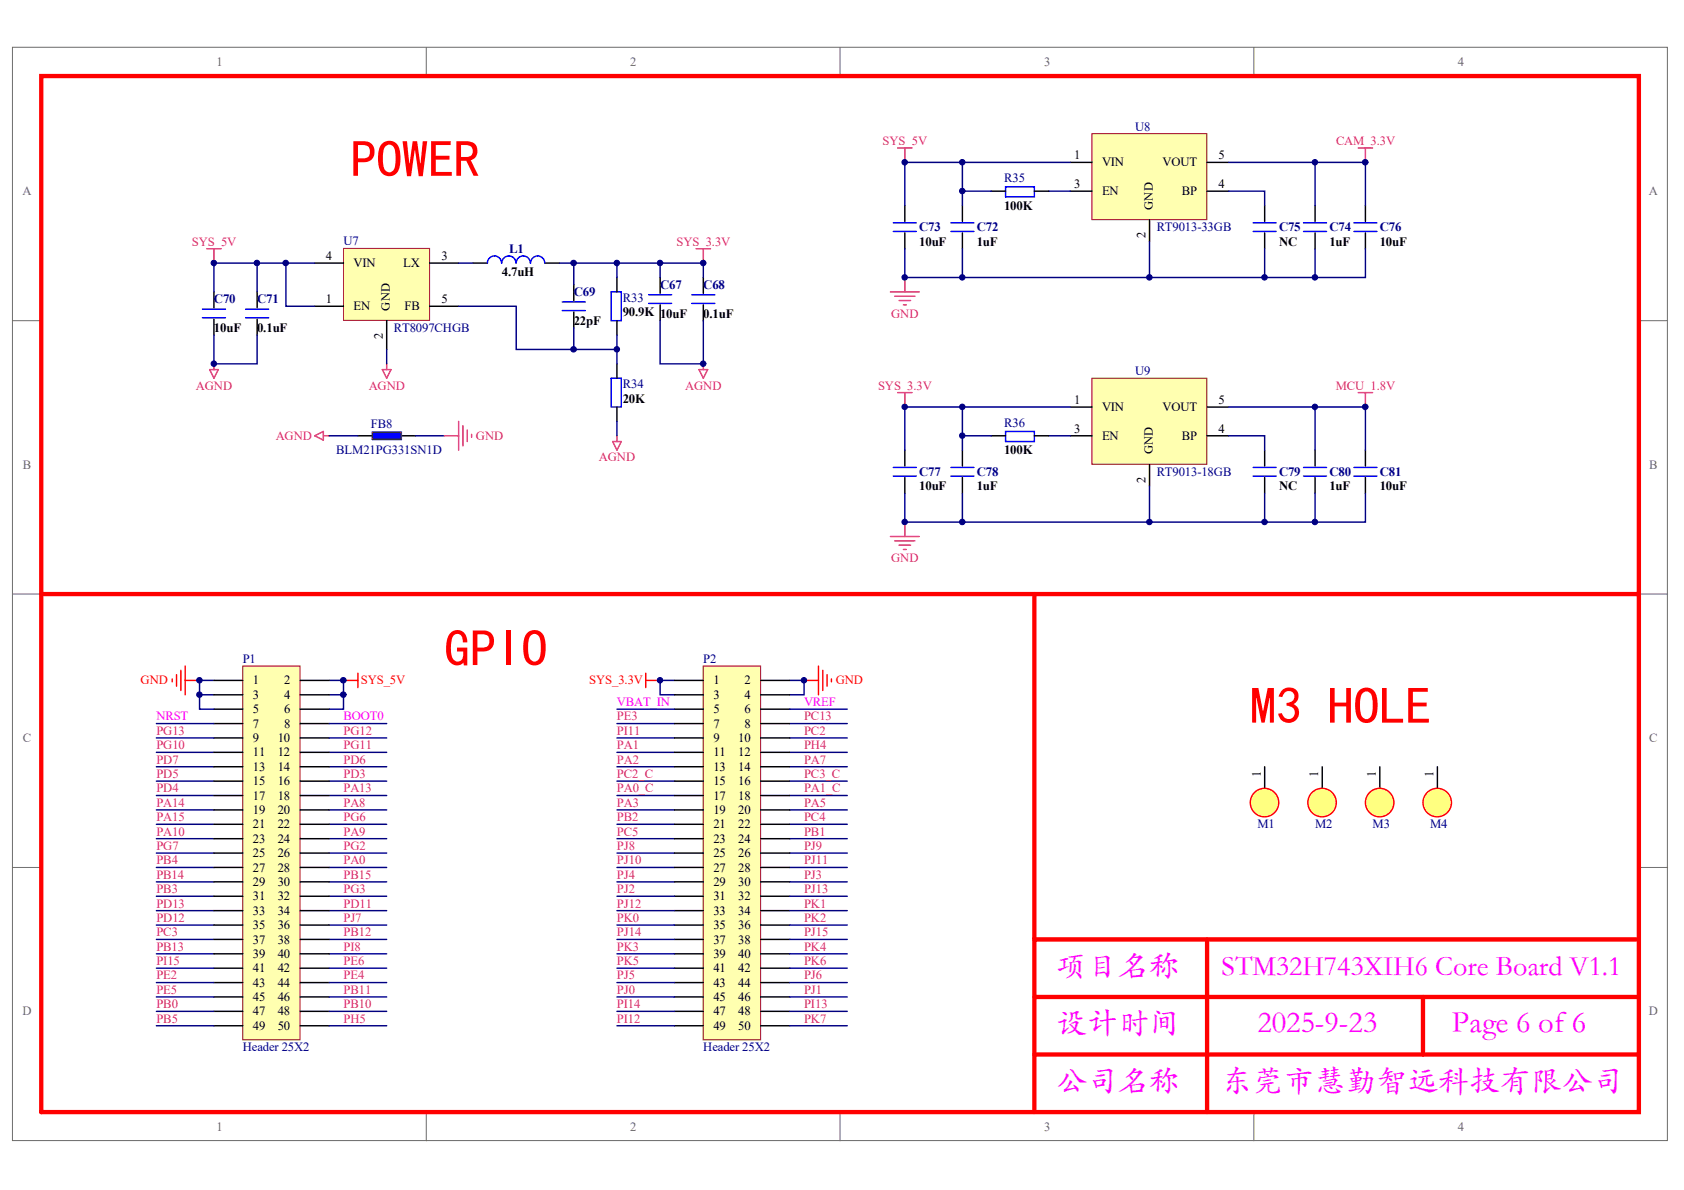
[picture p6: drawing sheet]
<svg xmlns="http://www.w3.org/2000/svg" width="297mm" height="210mm" viewBox="0 0 297 210" stroke-linecap="round" stroke-linejoin="round" font-family="sans-serif">
<g fill="#fff" stroke="#696969" stroke-width=".18">
<path d="M2.2 8.3h291.9v192.9h-291.9z"/>
<path d="M7.3 13.4h281.7v182.7h-281.7z"/>
</g>
<path d="M75.2 8.3v5.1M148.2 8.3v5.1M221.2 8.3v5.1M2.2 56.6h5.1M289.1 56.6h5.1M2.2 104.8h5.1M289.1 104.8h5.1M2.2 153h5.1M289.1 153h5.1M75.2 196.2v5M148.2 196.2v5M221.2 196.2v5" fill="none" stroke="#696969" stroke-width=".18"/>
<path d="M7.3 13.4h281.8v182.8h-281.8zM7.3 104.8h175.2M182.5 175.9h106.6M212.9 165.7v30.5M251 175.9v10.1M289.1 165.7h-106.6v30.5M182.5 186h106.6" fill="none" stroke="#f00" stroke-width=".76"/>
<path d="M43.3 54.5h4.1M43.3 56.1h4.1M99.2 53.3h4M99.2 54.8h4M65.7 76.2h5.1v1.3h-5.1z" fill="none" stroke="#00f" stroke-width=".25"/>
<path d="M45.4 51.5v2.8M45.4 56.3v2.8M101.2 50.2v2.8M101.2 55v2.8M63.1 76.9h2.6M70.7 76.9h2.6" fill="none" stroke="#000" stroke-width=".25"/>
<path d="M65.7 76.2h5v1.3h-5z" fill="#00f" stroke="#800000" stroke-width=".18"/>
<path d="M35.7 54.5h4.1M35.7 56.1h4.1M114.4 52h4.1M114.4 53.5h4.1" fill="none" stroke="#00f" stroke-width=".25"/>
<path d="M37.7 51.5v2.8M37.7 56.3v2.8M116.4 48.9v2.8M116.4 53.8v2.8" fill="none" stroke="#000" stroke-width=".25"/>
<g fill="none" stroke="#000080" stroke-width=".25">
<path d="M27.6 135.2h10.1M27.6 137.8h10.1M27.6 132.7h10.1M37.7 120h-2.5v2.6h2.5M58.1 120h2.5v2.6h-2.5M58.1 135.2h10.1M58.1 137.8h10.1M58.1 132.7h10.1M108.8 135.2h10.2M108.8 137.8h10.2M108.8 127.6h10.2M108.8 130.2h10.2"/>
<path d="M108.8 132.7h10.2M139.3 120h2.5v2.6h-2.5M139.3 135.2h10.1M139.3 137.8h10.1M139.3 127.6h10.1M139.3 130.2h10.1M139.3 132.7h10.1M27.6 140.3h10.1M27.6 142.9h10.1M27.6 145.4h10.1M27.6 147.9h10.1M27.6 150.5h10.1"/>
<path d="M27.6 153h10.1M27.6 155.6h10.1M27.6 158.1h10.1M58.1 140.3h10.1M58.1 142.9h10.1M58.1 145.4h10.1M58.1 147.9h10.1M58.1 150.5h10.1M58.1 153h10.1M58.1 155.6h10.1M58.1 158.1h10.1M108.8 140.3h10.2"/>
<path d="M108.8 142.9h10.2M108.8 145.4h10.2M108.8 147.9h10.2M108.8 150.5h10.2M139.3 140.3h10.1M139.3 142.9h10.1M139.3 145.4h10.1M139.3 147.9h10.1M139.3 150.5h10.1M27.6 163.2h10.1M27.6 165.7h10.1M27.6 168.2h10.1"/>
<path d="M27.6 160.6h10.1M58.1 163.2h10.1M58.1 165.7h10.1M58.1 168.2h10.1M58.1 160.6h10.1"/>
</g>
<g fill="none" stroke="#f00" stroke-width=".25">
<path d="M30.4 119.8v.5M31.1 119v2M31.9 118.2v3.6M32.7 117.5v5.1M63.1 118.7v2.6M113.9 118.7v2.6M144.4 117.5v5.1M145.1 118.2v3.6M145.9 119v2M146.7 119.8v.5M32.7 120h2.5M60.6 120h2.5"/>
<path d="M113.9 120h2.5M141.8 120h2.6"/>
</g>
<path d="M42.8 117.5h10.1v65.9h-10.1z" fill="#ffffb0" stroke="#800000" stroke-width=".18"/>
<g fill="none" stroke="#000" stroke-width=".25">
<path d="M37.7 120h5.1M37.7 122.6h5.1M37.7 125.1h5.1M37.7 127.6h5.1M37.7 130.2h5.1M37.7 132.7h5.1M37.7 135.2h5.1M37.7 137.8h5.1M53 120h5.1M53 122.6h5.1M53 125.1h5.1M53 127.6h5.1"/>
<path d="M53 130.2h5.1M53 132.7h5.1M53 135.2h5.1M53 137.8h5.1M37.7 140.3h5.1M37.7 142.9h5.1M37.7 145.4h5.1M37.7 147.9h5.1M37.7 150.5h5.1M37.7 153h5.1M37.7 155.6h5.1M37.7 158.1h5.1"/>
<path d="M53 140.3h5.1M53 142.9h5.1M53 145.4h5.1M53 147.9h5.1M53 150.5h5.1M53 153h5.1M53 155.6h5.1M53 158.1h5.1M37.7 160.6h5.1M37.7 163.2h5.1M37.7 165.7h5.1M37.7 168.2h5.1"/>
<path d="M37.7 170.8h5.1M37.7 173.3h5.1M37.7 175.9h5.1M37.7 178.4h5.1M53 160.6h5.1M53 163.2h5.1M53 165.7h5.1M53 168.2h5.1M53 170.8h5.1M53 173.3h5.1M53 175.9h5.1M53 178.4h5.1"/>
<path d="M37.7 180.9h5.1M53 180.9h5.1"/>
</g>
<path d="M27.6 170.8h10.1M27.6 173.3h10.1M27.6 175.9h10.1M58.1 170.8h10.1M58.1 173.3h10.1" fill="none" stroke="#000080" stroke-width=".25"/>
<path d="M182.5 104.8v60.9" fill="none" stroke="#f00" stroke-width=".76"/>
<path d="M60.6 43.8h15.2v12.7h-15.2z" fill="#ffffb0" stroke="#800000" stroke-width=".18"/>
<g fill="none" stroke="#000" stroke-width=".25">
<path d="M55.5 46.4h5.1M55.5 54h5.1M68.2 56.6v5M75.8 46.4h5.1M75.8 54h5.1M83.4 46.4h2.6M96.1 46.4h2.6M108.8 48.9v2.6M108.8 56.6v2.5M124.1 48.9v2.8M124.1 53.8v2.8M108.8 64.2v2.5"/>
<path d="M108.8 71.8v2.5"/>
</g>
<g fill="none" stroke="#000080" stroke-width=".25">
<path d="M37.7 59.1v5.1h7.7v-5.1M45.4 46.4v5.1M50.4 46.4h-12.7v5.1M55.5 46.4h-5.1v7.6h5.1M80.9 54h10.2v7.6h10.1v-3.8M80.9 46.4h2.5M98.7 46.4h10.1v2.5M101.2 46.4v3.8M108.8 46.4h7.6v2.5M108.8 59.1v5.1M116.4 46.4h7.7v2.5M116.4 56.6v7.6h7.7v-7.6"/>
<path d="M58.1 76.9h5M68.2 61.6v2.6M73.3 76.9h5.1M101.2 61.6h7.6M108.8 74.3v2.6M35.2 122.6v2.5h2.5M60.6 122.6v2.5h-2.5M119 120h-2.6v2.6h2.6M108.8 153h10.2M108.8 155.6h10.2M139.3 153h10.1M139.3 155.6h10.1"/>
<path d="M27.6 178.4h10.1M58.1 175.9h10.1M58.1 178.4h10.1M27.6 180.9h10.1M58.1 180.9h10.1"/>
</g>
<g fill="none" stroke="#da2467" stroke-width=".25">
<path d="M36.5 43.9h2.5M37.7 43.9v2.5M122.8 43.9h2.5M124.1 43.9v2.5M37 65.2h1.5l-.8 1.5zM37.7 64.2v1M55.5 76.9l1.5-.8v1.5zM57 76.9h1.1M67.4 65.2h1.6l-.8 1.5zM68.2 64.2v1M78.4 76.9h2.5M80.9 74.3v5.1"/>
<path d="M81.7 75.1v3.5M82.4 75.9v2M83.2 76.6v.5M108.1 77.9h1.5l-.8 1.5zM108.8 76.9v1M123.3 65.2h1.5l-.7 1.5zM124.1 64.2v1"/>
</g>
<path d="M88.5 46.4a1.24 1.24 0 0 0-1.3-1.3 1.24 1.24 0 0 0-1.2 1.3M91 46.4a1.24 1.24 0 0 0-1.2-1.3 1.24 1.24 0 0 0-1.3 1.3M93.5 46.4a1.24 1.24 0 0 0-1.2-1.3 1.24 1.24 0 0 0-1.2 1.3M96.1 46.4a1.24 1.24 0 0 0-1.3-1.3 1.24 1.24 0 0 0-1.2 1.3M107.8 51.5h1.8v5.1h-1.8zM122 52h4.1M122 53.5h4.1M107.8 66.7h1.8v5.1h-1.8z" fill="none" stroke="#00f" stroke-width=".25"/>
<path d="M182.5 104.8h106.6" fill="none" stroke="#f00" stroke-width=".76"/>
<path d="M124 117.5h10.2v65.9h-10.2z" fill="#ffffb0" stroke="#800000" stroke-width=".18"/>
<g fill="none" stroke="#000" stroke-width=".25">
<path d="M119 120h5.1M119 122.6h5.1M119 125.1h5.1M119 127.6h5.1M119 130.2h5.1M119 132.7h5.1M119 135.2h5.1M119 137.8h5.1M134.2 120h5.1M134.2 122.6h5.1M134.2 125.1h5.1M134.2 127.6h5.1"/>
<path d="M134.2 130.2h5.1M134.2 132.7h5.1M134.2 135.2h5.1M134.2 137.8h5.1M119 140.3h5.1M119 142.9h5.1M119 145.4h5.1M119 147.9h5.1M119 150.5h5.1M119 153h5.1M119 155.6h5.1M119 158.1h5.1"/>
<path d="M134.2 140.3h5.1M134.2 142.9h5.1M134.2 145.4h5.1M134.2 147.9h5.1M134.2 150.5h5.1M134.2 153h5.1M134.2 155.6h5.1M134.2 158.1h5.1M119 160.6h5.1M119 163.2h5.1M119 165.7h5.1M119 168.2h5.1"/>
<path d="M119 170.8h5.1M119 173.3h5.1M119 175.9h5.1M119 178.4h5.1M134.2 160.6h5.1M134.2 163.2h5.1M134.2 165.7h5.1M134.2 168.2h5.1M134.2 170.8h5.1M134.2 173.3h5.1M134.2 175.9h5.1M134.2 178.4h5.1"/>
<path d="M119 180.9h5.1M134.2 180.9h5.1"/>
</g>
<g fill="none" stroke="#000080" stroke-width=".25">
<path d="M108.8 158.1h10.2M139.3 158.1h10.1M108.8 160.6h10.2M108.8 163.2h10.2M108.8 165.7h10.2M108.8 168.2h10.2M108.8 170.8h10.2M108.8 173.3h10.2M108.8 175.9h10.2M108.8 178.4h10.2M139.3 160.6h10.1M139.3 163.2h10.1"/>
<path d="M139.3 165.7h10.1M139.3 168.2h10.1M139.3 170.8h10.1M139.3 173.3h10.1M139.3 175.9h10.1M139.3 178.4h10.1M108.8 180.9h10.2M139.3 180.9h10.1"/>
</g>
<path d="M192.6 23.6h20.3v15.1h-20.3z" fill="#ffffb0" stroke="#800000" stroke-width=".18"/>
<g fill="none" stroke="#000" stroke-width=".25">
<path d="M159.6 36.3v2.7M169.8 36.3v2.7M174.8 33.7h2.6M182.5 33.7h2.5M188.8 28.6h3.8M188.8 33.7h3.8M202.8 38.8v3.8M212.9 28.6h3.8M212.9 33.7h3.8M223.1 36.3v2.7M232 36.3v2.7M240.8 36.3v2.7"/>
<path d="M159.6 41.1v2.8M169.8 41.1v2.8M223.1 41.1v2.8M232 41.1v2.8M240.8 41.1v2.8M223.1 135.2v3.9"/>
</g>
<path d="M169.8 28.6h-10.2v7.7M169.8 33.7v2.6M185 33.7h3.8M188.8 28.6h-19v5.1h5M216.7 33.7h6.4v2.6M216.7 28.6h15.3v7.7M232 28.6h8.8v7.7M169.8 43.9v5M202.8 42.6v6.3h-43.2v-5M202.8 48.9h20.3M223.1 43.9v5h8.9v-5M240.8 43.9v5h-8.8" fill="none" stroke="#000080" stroke-width=".25"/>
<path d="M157.6 39.3h4M167.7 39.3h4.1M177.4 33h5.1v1.7h-5.1zM221 39.3h4.1M229.9 39.3h4.1M238.8 39.3h4.1M157.6 40.8h4M167.7 40.8h4.1M221 40.8h4.1M229.9 40.8h4.1M238.8 40.8h4.1" fill="none" stroke="#00f" stroke-width=".25"/>
<path d="M158.3 26.1h2.6M159.6 26.1v2.5M239.6 26.1h2.5M240.8 26.1v2.5M157.1 51.5h5M157.8 52.2h3.6M158.6 53h2M159.3 53.8h.6M159.6 48.9v2.6" fill="none" stroke="#da2467" stroke-width=".25"/>
<circle cx="223" cy="141.6" r="2.51" fill="#ffff80" stroke="#f00" stroke-width=".25"/>
<path d="M233.2 135.2v3.9" fill="none" stroke="#000" stroke-width=".25"/>
<circle cx="233.2" cy="141.6" r="2.51" fill="#ffff80" stroke="#f00" stroke-width=".25"/>
<path d="M243.4 135.2v3.9" fill="none" stroke="#000" stroke-width=".25"/>
<circle cx="243.4" cy="141.6" r="2.51" fill="#ffff80" stroke="#f00" stroke-width=".25"/>
<path d="M253.5 135.2v3.9" fill="none" stroke="#000" stroke-width=".25"/>
<circle cx="253.5" cy="141.6" r="2.51" fill="#ffff80" stroke="#f00" stroke-width=".25"/>
<path d="M192.6 66.7h20.3v15.2h-20.3z" fill="#ffffb0" stroke="#800000" stroke-width=".18"/>
<g fill="none" stroke="#000" stroke-width=".25">
<path d="M159.6 79.4v2.8M169.8 79.4v2.8M174.8 76.9h2.6M182.5 76.9h2.5M188.8 71.8h3.8M188.8 76.9h3.8M212.9 71.8h3.8M212.9 76.9h3.8M223.1 79.4v2.8M232 79.4v2.8M240.8 79.4v2.8M159.6 84.2v2.8"/>
<path d="M169.8 84.2v2.8M202.8 81.9v3.9M223.1 84.2v2.8M232 84.2v2.8M240.8 84.2v2.8"/>
</g>
<g fill="none" stroke="#000080" stroke-width=".25">
<path d="M169.8 71.8h-10.2v7.6M169.8 76.9v2.5M185 76.9h3.8M188.8 71.8h-19v5.1h5M216.7 76.9h6.4v2.5M216.7 71.8h15.3v7.6M232 71.8h8.8v7.6M169.8 87v5.1M202.8 85.8v6.3h-43.2v-5.1M202.8 92.1h20.3M223.1 87v5.1h8.9v-5.1M240.8 87v5.1h-8.8"/>
<path d="M27.6 127.6h10.1M27.6 130.2h10.1M58.1 127.6h10.1M58.1 130.2h10.1M108.8 125.1h10.2M139.3 125.1h10.1"/>
</g>
<path d="M177.4 76.1h5.1v1.8h-5.1zM157.6 82.5h4M157.6 84h4M167.7 82.5h4.1M167.7 84h4.1M221 82.5h4.1M221 84h4.1M229.9 82.5h4.1M229.9 84h4.1M238.8 82.5h4.1M238.8 84h4.1" fill="none" stroke="#00f" stroke-width=".25"/>
<path d="M158.3 69.3h2.6M159.6 69.3v2.5M239.6 69.3h2.5M240.8 69.3v2.5M157.1 94.6h5M157.8 95.4h3.6M158.6 96.2h2M159.3 96.9h.6M159.6 92.1v2.5" fill="none" stroke="#da2467" stroke-width=".25"/>
<g fill="#000080" stroke="#000080" stroke-width=".18">
<circle cx="35.2" cy="122.5" r=".48"/>
<circle cx="35.2" cy="120" r=".48"/>
<circle cx="37.7" cy="64.2" r=".48"/>
<circle cx="37.7" cy="46.4" r=".48"/>
<circle cx="45.3" cy="46.4" r=".49"/>
<circle cx="50.4" cy="46.4" r=".49"/>
<circle cx="60.6" cy="122.5" r=".49"/>
<circle cx="60.6" cy="120" r=".49"/>
<circle cx="101.2" cy="61.6" r=".49"/>
<circle cx="101.2" cy="46.4" r=".49"/>
<circle cx="108.8" cy="61.6" r=".48"/>
<circle cx="108.8" cy="46.4" r=".48"/>
<circle cx="116.4" cy="120" r=".48"/>
<circle cx="116.4" cy="46.4" r=".48"/>
<circle cx="124" cy="64.2" r=".48"/>
<circle cx="124" cy="46.4" r=".48"/>
<circle cx="141.8" cy="120" r=".48"/>
<circle cx="159.6" cy="92.1" r=".48"/>
<circle cx="159.6" cy="71.8" r=".48"/>
<circle cx="159.6" cy="48.9" r=".48"/>
<circle cx="159.6" cy="28.6" r=".48"/>
<circle cx="169.7" cy="92.1" r=".48"/>
<circle cx="169.7" cy="76.8" r=".48"/>
<circle cx="169.7" cy="71.8" r=".48"/>
<circle cx="169.7" cy="48.9" r=".48"/>
<circle cx="169.7" cy="33.7" r=".48"/>
<circle cx="169.7" cy="28.6" r=".48"/>
<circle cx="202.7" cy="92.1" r=".48"/>
<circle cx="202.7" cy="48.9" r=".48"/>
<circle cx="223" cy="92.1" r=".48"/>
<circle cx="223" cy="48.9" r=".48"/>
<circle cx="231.9" cy="92.1" r=".48"/>
<circle cx="231.9" cy="71.8" r=".48"/>
<circle cx="231.9" cy="48.9" r=".48"/>
<circle cx="231.9" cy="28.6" r=".48"/>
<circle cx="240.8" cy="71.8" r=".49"/>
<circle cx="240.8" cy="28.6" r=".49"/>
</g>
<g font-size="9.1" fill="#f00">
<text x="61.9" y="31.2">PWR</text>
<text x="66.4" y="31.2">OE</text>
<text x="78.4" y="117.5">GI</text>
<text x="82.9" y="117.5">PO</text>
<text x="220.5" y="127.6">M</text>
<text x="225.1" y="127.6">3HL</text>
<text x="238.8" y="127.6">OE</text>
</g>
<g font-size="5.4" fill="#f0f">
<text x="186.3" y="171.9">项目名称</text>
<text x="186.3" y="182">设计时间</text>
<text x="221.8" y="182">2025-9-23</text>
<text x="256.1" y="182">Page 6 of 6</text>
<text x="186.3" y="192.2">公司名称</text>
<text x="215.5" y="192.2">东莞市慧勤智远科技有限公司</text>
</g>
<text font-size="5" fill="#f0f" x="215.5" y="172">STM32H743XIH6 Core Board V1.1</text>
<g font-size="2.3" fill="#000080">
<text x="162.1" y="40.8">C73</text>
<text x="172.3" y="40.8">C72</text>
<text x="225.6" y="40.8">C75</text>
<text x="234.5" y="40.8">C74</text>
<text x="243.4" y="40.8">C76</text>
<text x="89.8" y="44.6">L1</text>
<text x="37.7" y="53.5">C70</text>
<text x="45.4" y="53.5">C71</text>
<text x="101.2" y="52.2">C69</text>
<text x="116.4" y="51">C67</text>
<text x="124.1" y="51">C68</text>
<text x="162.1" y="84">C77</text>
<text x="172.3" y="84">C78</text>
<text x="225.6" y="84">C79</text>
<text x="234.5" y="84">C80</text>
<text x="243.4" y="84">C81</text>
</g>
<g font-size="2.3">
<text x="177.1" y="37">100K</text>
<text x="162.1" y="43.3">10uF</text>
<text x="172.3" y="43.3">1uF</text>
<text x="225.6" y="43.3">NC</text>
<text x="234.5" y="43.3">1uF</text>
<text x="243.4" y="43.3">10uF</text>
<text x="88.5" y="48.7">4.7uH</text>
<text x="37.7" y="58.6">10uF</text>
<text x="45.4" y="58.6">0.1uF</text>
<text x="101.2" y="57.3">22pF</text>
<text x="109.8" y="55.8">90.9K 10uF</text>
<text x="124.1" y="56">0.1uF</text>
<text x="109.8" y="71">20K</text>
<text x="177.1" y="80.1">100K</text>
<text x="162.1" y="86.5">10uF</text>
<text x="172.3" y="86.5">1uF</text>
<text x="225.6" y="86.5">NC</text>
<text x="234.5" y="86.5">1uF</text>
<text x="243.4" y="86.5">10uF</text>
</g>
<g font-size="2.2" fill="#696969">
<text x="38.2" y="11.6">1</text>
<text x="111.2" y="11.6">2</text>
<text x="184.2" y="11.6">3</text>
<text x="257.1" y="11.6">4</text>
<text x="3.9" y="34.4">A</text>
<text x="290.8" y="34.4">A</text>
<text x="4" y="82.7">B</text>
<text x="290.9" y="82.7">B</text>
<text x="4" y="130.9">C</text>
<text x="290.9" y="130.9">C</text>
<text x="3.9" y="179.1">D</text>
<text x="290.8" y="179.1">D</text>
<text x="38.2" y="199.4">1</text>
<text x="111.2" y="199.4">2</text>
<text x="184.2" y="199.4">3</text>
<text x="257.1" y="199.4">4</text>
</g>
<g font-size="2.2" fill="#000080">
<text x="200.2" y="23">U8</text>
<text x="177.1" y="32.2">R35</text>
<text x="204" y="40.8">RT9013-33GB</text>
<text x="60.6" y="43.3">U7</text>
<text x="109.8" y="53.2">R33</text>
<text x="69.5" y="58.6">RT8097CHGB</text>
<text x="109.8" y="68.5">R34</text>
<text x="200.2" y="66.2">U9</text>
<text x="65.4" y="75.4">FB8</text>
<text x="177.1" y="75.3">R36</text>
<text x="59.3" y="80.1">BLM21PG331SN1D</text>
<text x="204" y="83.9">RT9013-18GB</text>
<text x="42.8" y="116.9">P1</text>
<text x="124.1" y="116.9">P2</text>
<text x="221.8" y="146.1">M1</text>
<text x="232" y="146.1">M2</text>
<text x="242.1" y="146.1">M3</text>
<text x="252.3" y="146.1">M4</text>
<text x="42.8" y="185.5">Header 25X2</text>
<text x="124.1" y="185.5">Header 25X2</text>
</g>
<g font-size="2.2" fill="#da2467">
<text x="155.7" y="25.6">SYS_5V</text>
<text x="235.7" y="25.6">CAM_3.3V</text>
<text x="33.8" y="43.3">SYS_5V</text>
<text x="119.3" y="43.3">SYS_3.3V</text>
<text x="157.2" y="56">GND</text>
<text x="34.6" y="68.7">AGND</text>
<text x="65" y="68.7">AGND</text>
<text x="120.9" y="68.7">AGND</text>
<text x="154.9" y="68.7">SYS_3.3V</text>
<text x="235.6" y="68.7">MCU_1.8V</text>
<text x="48.6" y="77.6">AGND</text>
<text x="83.9" y="77.6">GND</text>
<text x="105.7" y="81.4">AGND</text>
<text x="157.2" y="99.2">GND</text>
<text x="27.6" y="129.6">PG13</text>
<text x="60.6" y="129.6">PG12</text>
<text x="108.8" y="127.1">PE3</text>
<text x="108.8" y="129.6">PI11</text>
<text x="141.8" y="129.6">PC2</text>
<text x="141.8" y="127.1">PC13</text>
<text x="27.6" y="137.2">PD5</text>
<text x="27.6" y="134.7">PD7</text>
<text x="27.6" y="132.2">PG10</text>
<text x="60.6" y="137.2">PD3</text>
<text x="60.6" y="134.7">PD6</text>
<text x="60.6" y="132.2">PG11</text>
<text x="108.8" y="134.7">PA2</text>
<text x="108.8" y="137.2">PC2_C</text>
<text x="108.8" y="132.2">PA1</text>
<text x="141.8" y="137.2">PC3_C</text>
<text x="141.8" y="134.7">PA7</text>
<text x="141.8" y="132.2">PH4</text>
<text x="27.6" y="142.3">PA14</text>
<text x="27.6" y="139.8">PD4</text>
<text x="60.6" y="139.8">PA13</text>
<text x="60.6" y="142.3">PA8</text>
<text x="108.8" y="139.8">PA0_C</text>
<text x="108.8" y="142.3">PA3</text>
<text x="141.8" y="139.8">PA1_C</text>
<text x="141.8" y="142.3">PA5</text>
<text x="27.6" y="144.8">PA15</text>
<text x="27.6" y="147.4">PA10</text>
<text x="27.6" y="149.9">PG7</text>
<text x="60.6" y="149.9">PG2</text>
<text x="60.6" y="147.4">PA9</text>
<text x="60.6" y="144.8">PG6</text>
<text x="108.8" y="144.8">PB2</text>
<text x="108.8" y="147.4">PC5</text>
<text x="108.8" y="149.9">PJ8</text>
<text x="141.8" y="147.4">PB1</text>
<text x="141.8" y="144.8">PC4</text>
<text x="141.8" y="149.9">PJ9</text>
<text x="27.6" y="152.5">PB4</text>
<text x="27.6" y="155">PB14</text>
<text x="60.6" y="152.5">PA0</text>
<text x="60.6" y="155">PB15</text>
<text x="108.8" y="155">PJ4</text>
<text x="108.8" y="152.5">PJ10</text>
<text x="141.8" y="155">PJ3</text>
<text x="141.8" y="152.5">PJ11</text>
<text x="27.6" y="160.1">PD13</text>
<text x="27.6" y="157.5">PB3</text>
<text x="60.6" y="160.1">PD11</text>
<text x="60.6" y="157.5">PG3</text>
<text x="108.8" y="157.5">PJ2</text>
<text x="108.8" y="160.1">PJ12</text>
<text x="141.8" y="157.5">PJ13</text>
<text x="141.8" y="160.1">PK1</text>
<text x="27.6" y="162.6">PD12</text>
<text x="27.6" y="167.7">PB13</text>
<text x="27.6" y="165.2">PC3</text>
<text x="60.6" y="165.2">PB12</text>
<text x="60.6" y="167.7">PI8</text>
<text x="60.6" y="162.6">PJ7</text>
<text x="108.8" y="165.2">PJ14</text>
<text x="108.8" y="162.6">PK0</text>
<text x="108.8" y="167.7">PK3</text>
<text x="141.8" y="165.2">PJ15</text>
<text x="141.8" y="162.6">PK2</text>
<text x="141.8" y="167.7">PK4</text>
<text x="27.6" y="172.8">PE2</text>
<text x="27.6" y="170.2">PI15</text>
<text x="60.6" y="172.8">PE4</text>
<text x="60.6" y="170.2">PE6</text>
<text x="108.8" y="172.8">PJ5</text>
<text x="108.8" y="170.2">PK5</text>
<text x="141.8" y="172.8">PJ6</text>
<text x="141.8" y="170.2">PK6</text>
<text x="27.6" y="177.8">PB0</text>
<text x="27.6" y="175.3">PE5</text>
<text x="60.6" y="177.8">PB10</text>
<text x="60.6" y="175.3">PB11</text>
<text x="108.8" y="177.8">PI14</text>
<text x="108.8" y="175.3">PJ0</text>
<text x="141.8" y="177.8">PI13</text>
<text x="141.8" y="175.3">PJ1</text>
<text x="27.6" y="180.4">PB5</text>
<text x="60.6" y="180.4">PH5</text>
<text x="108.8" y="180.4">PI12</text>
<text x="141.8" y="180.4">PK7</text>
</g>
<g font-size="2.2">
<text x="189.5" y="28.1">1</text>
<text x="194.4" y="29.4">VIN</text>
<text x="205" y="29.4">VOUT</text>
<text x="214.9" y="28.1">5</text>
<text x="189.5" y="33.2">3</text>
<text x="194.4" y="34.4">EN</text>
<text x="208.4" y="34.4">BP</text>
<text x="214.9" y="33.2">4</text>
<text x="202.1" y="42" transform="rotate(-90 202.1 42)">2</text>
<text x="203.3" y="37" transform="rotate(-90 203.3 37)">GND</text>
<text x="57.5" y="45.9">4</text>
<text x="62.4" y="47.1">VIN</text>
<text x="71.1" y="47.1">LX</text>
<text x="77.9" y="45.9">3</text>
<text x="57.5" y="53.5">1</text>
<text x="77.9" y="53.5">5</text>
<text x="62.4" y="54.7">EN</text>
<text x="67.5" y="59.7" transform="rotate(-90 67.5 59.7)">2</text>
<text x="68.8" y="54.8" transform="rotate(-90 68.8 54.8)">GND</text>
<text x="71.4" y="54.7">FB</text>
<text x="189.5" y="71.2">1</text>
<text x="214.9" y="71.2">5</text>
<text x="189.5" y="76.3">3</text>
<text x="194.4" y="72.5">VIN</text>
<text x="194.4" y="77.6">EN</text>
<text x="205" y="72.5">VOUT</text>
<text x="208.4" y="77.6">BP</text>
<text x="214.9" y="76.3">4</text>
<text x="203.3" y="80.2" transform="rotate(-90 203.3 80.2)">GND</text>
<text x="202.1" y="85.1" transform="rotate(-90 202.1 85.1)">2</text>
<text x="44.6" y="120.7">1</text>
<text x="44.6" y="123.3">3</text>
<text x="44.6" y="125.8">5</text>
<text x="50.1" y="120.7">2</text>
<text x="50.1" y="123.3">4</text>
<text x="50.1" y="125.8">6</text>
<text x="125.8" y="120.7">1</text>
<text x="125.8" y="123.3">3</text>
<text x="125.8" y="125.8">5</text>
<text x="131.3" y="120.7">2</text>
<text x="131.3" y="123.3">4</text>
<text x="131.3" y="125.8">6</text>
<text x="44.6" y="128.4">7</text>
<text x="44.6" y="130.9">9</text>
<text x="49" y="130.9">10</text>
<text x="50.1" y="128.4">8</text>
<text x="125.8" y="128.4">7</text>
<text x="125.8" y="130.9">9</text>
<text x="130.2" y="130.9">10</text>
<text x="131.3" y="128.4">8</text>
<text x="44.6" y="133.4">11</text>
<text x="44.6" y="136">13</text>
<text x="49" y="133.4">12</text>
<text x="49" y="136">14</text>
<text x="125.8" y="133.4">11</text>
<text x="125.8" y="136">13</text>
<text x="130.2" y="133.4">12</text>
<text x="130.2" y="136">14</text>
<text x="222.4" y="137" transform="rotate(-90 222.4 137)">1</text>
<text x="232.5" y="137" transform="rotate(-90 232.5 137)">1</text>
<text x="242.7" y="137" transform="rotate(-90 242.7 137)">1</text>
<text x="252.8" y="137" transform="rotate(-90 252.8 137)">1</text>
<text x="44.6" y="138.5">15</text>
<text x="44.6" y="141">17</text>
<text x="44.6" y="143.6">19</text>
<text x="49" y="138.5">16</text>
<text x="49" y="141">18</text>
<text x="49" y="143.6">20</text>
<text x="125.8" y="138.5">15</text>
<text x="125.8" y="141">17</text>
<text x="125.8" y="143.6">19</text>
<text x="130.2" y="138.5">16</text>
<text x="130.2" y="141">18</text>
<text x="130.2" y="143.6">20</text>
<text x="44.6" y="146.1">21</text>
<text x="44.6" y="148.7">23</text>
<text x="49" y="146.1">22</text>
<text x="49" y="148.7">24</text>
<text x="125.8" y="146.1">21</text>
<text x="125.8" y="148.7">23</text>
<text x="130.2" y="146.1">22</text>
<text x="130.2" y="148.7">24</text>
<text x="44.6" y="151.2">25</text>
<text x="44.6" y="153.7">27</text>
<text x="49" y="151.2">26</text>
<text x="49" y="153.7">28</text>
<text x="125.8" y="151.2">25</text>
<text x="125.8" y="153.7">27</text>
<text x="130.2" y="151.2">26</text>
<text x="130.2" y="153.7">28</text>
<text x="44.6" y="156.3">29</text>
<text x="44.6" y="158.8">31</text>
<text x="44.6" y="161.3">33</text>
<text x="49" y="156.3">30</text>
<text x="49" y="158.8">32</text>
<text x="49" y="161.3">34</text>
<text x="125.8" y="156.3">29</text>
<text x="125.8" y="158.8">31</text>
<text x="125.8" y="161.3">33</text>
<text x="130.2" y="156.3">30</text>
<text x="130.2" y="158.8">32</text>
<text x="130.2" y="161.3">34</text>
<text x="44.6" y="163.9">35</text>
<text x="44.6" y="166.4">37</text>
<text x="49" y="163.9">36</text>
<text x="49" y="166.4">38</text>
<text x="125.8" y="163.9">35</text>
<text x="125.8" y="166.4">37</text>
<text x="130.2" y="163.9">36</text>
<text x="130.2" y="166.4">38</text>
<text x="44.6" y="169">39</text>
<text x="44.6" y="171.5">41</text>
<text x="49" y="169">40</text>
<text x="49" y="171.5">42</text>
<text x="125.8" y="169">39</text>
<text x="125.8" y="171.5">41</text>
<text x="130.2" y="169">40</text>
<text x="130.2" y="171.5">42</text>
<text x="44.6" y="174">43</text>
<text x="44.6" y="176.6">45</text>
<text x="44.6" y="179.1">47</text>
<text x="49" y="174">44</text>
<text x="49" y="176.6">46</text>
<text x="49" y="179.1">48</text>
<text x="125.8" y="174">43</text>
<text x="125.8" y="176.6">45</text>
<text x="125.8" y="179.1">47</text>
<text x="130.2" y="174">44</text>
<text x="130.2" y="176.6">46</text>
<text x="130.2" y="179.1">48</text>
<text x="44.6" y="181.7">49</text>
<text x="49" y="181.7">50</text>
<text x="125.8" y="181.7">49</text>
<text x="130.2" y="181.7">50</text>
</g>
<g font-size="2.2" fill="#f00">
<text x="24.8" y="120.7">GND</text>
<text x="63.6" y="120.7">SYS_5V</text>
<text x="103.9" y="120.7">SYS_3.3V</text>
<text x="147.4" y="120.7">GND</text>
</g>
<g font-size="2.2" fill="#f0f">
<text x="108.8" y="124.5">VBAT_IN</text>
<text x="141.8" y="124.5">VREF</text>
<text x="27.6" y="127.1">NRST</text>
<text x="60.6" y="127.1">BOOT0</text>
</g>
</svg>
